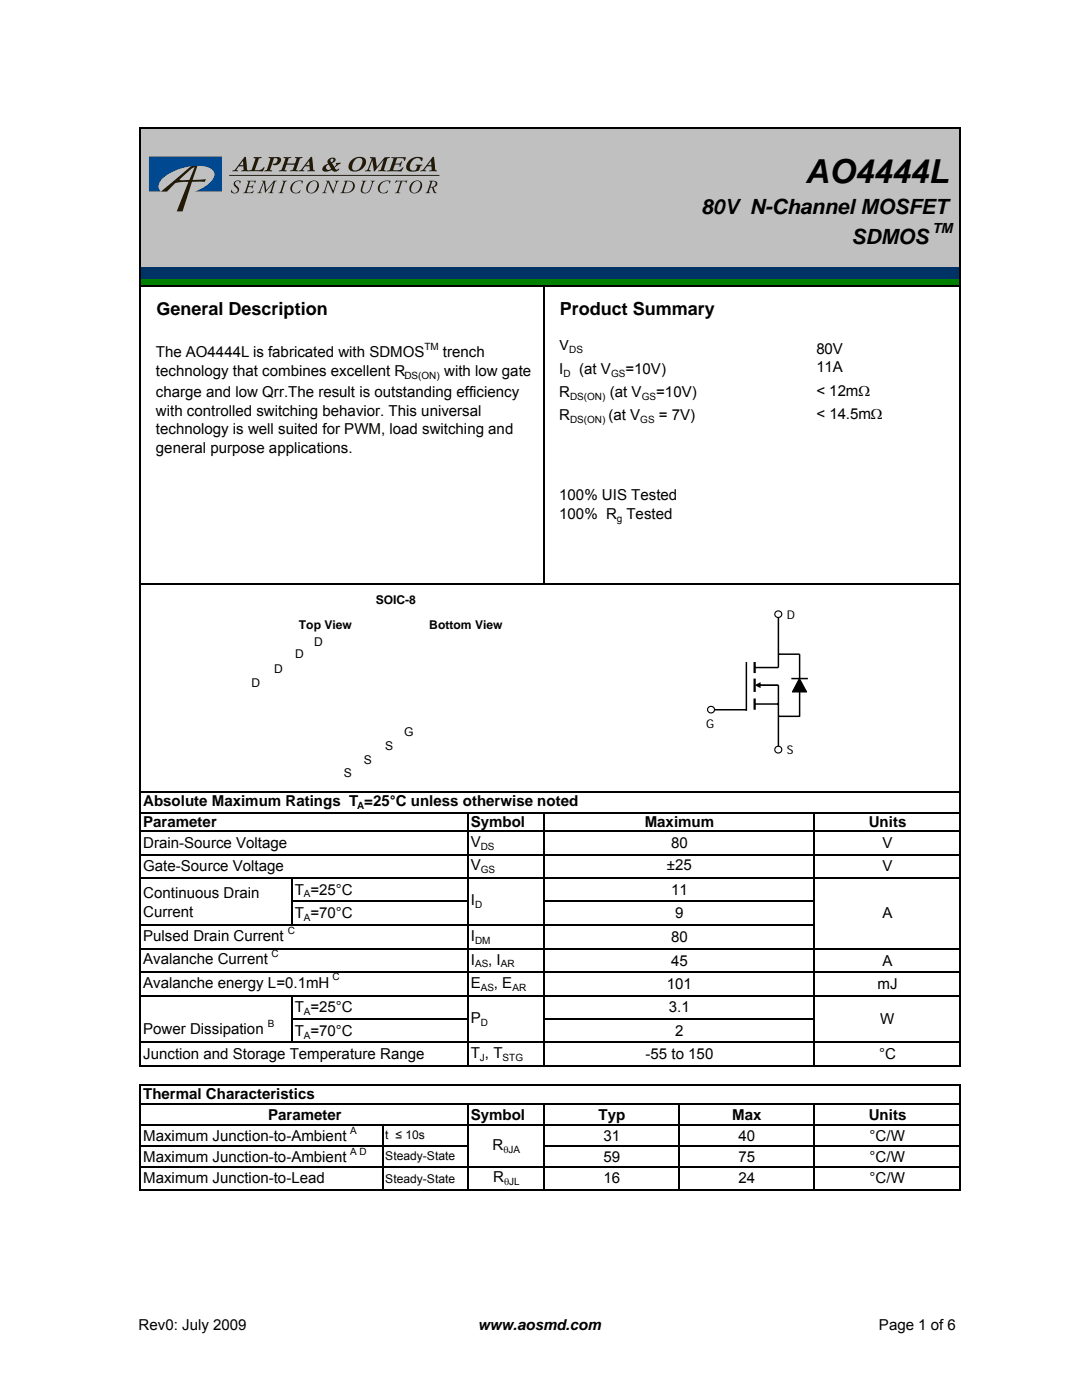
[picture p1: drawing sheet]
<svg xmlns="http://www.w3.org/2000/svg" width="216mm" height="279mm" viewBox="0 0 216 279" stroke-linecap="round" stroke-linejoin="round" font-family="sans-serif">
<path d="M28 25.5h163.6v27.9h-163.6z" fill="#c0c0c0"/>
<path d="M28 53.4h163.6v2.4h-163.6z" fill="#003365"/>
<path d="M28 55.8h163.6v1.4h-163.6z" fill="#008000"/>
<g fill="#fff">
<path d="M108.5 179.9h53.8v4.7h-53.8z"/>
<path d="M108.5 189.4h53.8v4.7h-53.8z"/>
<path d="M108.5 194.1h53.8v4.7h-53.8z"/>
</g>
<g fill="none" stroke="#000" stroke-width=".3">
<path d="M28 25.4v187.5M28.2 25.5h163.5M191.6 25.7v187.2M28.2 57.1h163.5M108.5 57.3v59.4M28.2 116.5h163.5M148.9 132.1v9.8M155.3 123v10.2h-4.7M155.3 136.7v12.4M155.3 130.6h4.3v4.8M157.9 135.4h3.3M159.6 138.1v4.9h-4.3"/>
<path d="M28.2 158h163.5M142.6 141.6h6.3M150.6 140.5h4.7M28.2 162.2h163.5M28.2 165.9h163.5M28.2 170.6h163.5M28.2 175.2h163.5M58.2 175.4v9.3M58.4 179.9h35.1M93.4 162.3v50.6M108.5 162.3v50.6M108.6 179.9h53.9"/>
<path d="M162.3 162.3v50.6M28.2 184.6h134.3M28.2 189.4h163.5M28.2 194.1h163.5M28.2 198.7h163.5M58.2 198.9v9.3M28 216.3v21.3M28.2 208h163.5M28.2 212.7h163.5M28.2 216.5h163.5M58.4 203.4h35.1M108.6 203.4h53.9"/>
<path d="M191.6 216.6v21M28.2 228.6h65.3M28.2 220.2h163.5M28.2 224.4h163.5M28.2 232.8h163.5M28.2 237.5h163.5M76.4 224.6v13M93.4 220.4v17.2M108.5 220.4v17.2M108.6 228.6h83.1M135.4 220.4v17.2M162.3 220.4v17.2"/>
</g>
<path d="M150.6 132.1v2.2M150.6 135.4v2.7M150.6 139.4v2.2" fill="none" stroke="#000" stroke-width=".45"/>
<path d="M151.5 136.6h3.8v.3h-3.8zM150.6 136.7l1.2-.6v1.2z" fill="#000"/>
<path d="M159.5 135.4l1.5 2.7h-2.9z" fill="#000"/>
<path d="M159.5 135.4l1.5 2.7h-2.9z" fill="none" stroke="#000" stroke-width=".22"/>
<circle cx="155.3" cy="122.6" r=".67" fill="#fff"/>
<circle cx="155.3" cy="122.6" r=".67" fill="none" stroke="#000" stroke-width=".22"/>
<circle cx="141.9" cy="141.6" r=".67" fill="#fff"/>
<circle cx="141.9" cy="141.6" r=".67" fill="none" stroke="#000" stroke-width=".22"/>
<circle cx="155.3" cy="149.6" r=".69" fill="#fff"/>
<circle cx="155.3" cy="149.6" r=".69" fill="none" stroke="#000" stroke-width=".22"/>
<g fill="#241a04">
<path d="M50.6 31.3l1.6 .1-.1 .1-.4 .1-.9 2.3 .6 .1a1.82 1.82 0 0 0 1.3-.6l-.2 .6a.51 .51 0 0 1-.7 .2h-2.2l.1-.2 .5-.2 .8-2.1-.4-.2z"/>
<path d="M53.6 31.3l1.2 .1a.92 .92 0 0 1 1.3 .6 1.07 1.07 0 0 1-1.7 .8l.1-.1a.72 .72 0 0 0 .7-.3 .72 .72 0 0 0 .1-.8l-.7 .1-.7 2.3h.4v.2h-1.6l.1-.1 .4-.2 .4-1 .4-1.2-.4-.2z"/>
<path d="M56.6 31.4h1.6l-.1 .1-.5 .1-.3 1h1h.6l.3-1-.4-.1 .1-.2h1.5l-.1 .2-.4 .1-.1 .2-.7 2.1 .3 .1v.2l-1.5-.1a.79 .79 0 0 0 .8-.9l.1-.3h-1.6l-.4 1 .4 .1v.2h-1.6l.1-.2 .4-.1 .3-.5 .5-1.8-.3-.1z"/>
<path d="M73.8 31.4h1a.47 .47 0 0 1 .2 .6l.2 1.3 1.1-1.4a1.27 1.27 0 0 1 1.5-.5l-.6 .3-.4 1.6a.4 .4 0 0 0-.1 .7l.3 .1-.1 .1h-1.5l.1-.2a.74 .74 0 0 0 .7-.8l.4-1.3-1.8 2.3h-.2l-.3-2.2-.7 1.8 .4 .2-.1 .2h-1.1l.5-.4 .8-1.8 .1-.4-.4-.1z"/>
<path d="M78.1 31.4h2.9l-.2 .7-.2-.1a.47 .47 0 0 0-.2-.4 .47 .47 0 0 0-.5 0h-.7l-.2 1.1a.85 .85 0 0 0 1.1-.5h.2l-.4 1.1h-.2v-.3a.69 .69 0 0 0-.9-.1l-.3 .9a1.67 1.67 0 0 0 2-.4v.1a.91 .91 0 0 1-1.3 .7h-2.1l.1-.1a.49 .49 0 0 0 .7-.5l.6-2-.4-.1z"/>
<path d="M81.7 32a2.08 2.08 0 0 1 2.7-.4l-.3 .5a.99 .99 0 0 0-.9-.6 .99 .99 0 0 0-.9 .5 1.32 1.32 0 0 0-.2 2 .74 .74 0 0 0 .8-.1 .74 .74 0 0 0 .3-.8l-.3-.1 .1-.1h1.3l-.1 .1a1 1 0 0 0-.6 1l-.7 .2a1.34 1.34 0 0 1-1.9-.8l.2-.8z"/>
<path d="M46.9 36.2l.6-.2 .6 .2-.2 .4-.2-.4h-.6a.68 .68 0 0 0 .4 1.1 .82 .82 0 0 1-.2 1.2 .82 .82 0 0 1-1.2-.3l.1-.3a.58 .58 0 0 0 .9 .5 .58 .58 0 0 0-.1-1 .72 .72 0 0 1-.1-1.2z"/>
<path d="M49.3 36.1h1.8l-.2 .5-.2-.4h-.8l-.3 .9a.73 .73 0 0 0 1-.2l-.3 .8a.46 .46 0 0 0-.3-.4 .46 .46 0 0 0-.5 .1l-.2 .9a1.26 1.26 0 0 0 1.3-.2v.1a.8 .8 0 0 1-1 .3h-1.1l.3-.1 .2-.4 .5-1.6z"/>
<path d="M52.2 36.1h.7l.2 1.9 1.1-1.4a.74 .74 0 0 1 1.1-.5l-.4 .2-.5 1.6-.1 .4 .3 .3-1.1-.1 .4-.2 .6-1.8-1.6 2-.2-2-.7 1.7 .2 .4h-.9l.1-.1a3.2 3.2 0 0 0 1.1-2v-.3z"/>
<path d="M56.3 36.1h1l-.4 .2-.6 1.7v.4l.2 .2h-.9l.3-.3 .6-1.7 .1-.4z"/>
<path d="M58.5 36.5l.6-.4 .7-.1 .7 .1-.3 .6v-.3a1.25 1.25 0 0 0-1.9 .9 .88 .88 0 0 0 .5 1.1 .88 .88 0 0 0 1.2-.4 .99 .99 0 0 1-1.6 .5 1.2 1.2 0 0 1 .1-2z"/>
<path d="M65.1 36.1h.6l.8 1.9 .6-1.7-.3-.2h.9l-.4 .3-.8 2.2-1-2.2-.6 1.9 .2 .3-.9-.1 .4-.2 .3-.6 .4-1.4z"/>
<path d="M72.2 36.1h1l-.4 .2-.4 1.2-.1 .7a.92 .92 0 0 0 1 .2 .92 .92 0 0 0 .6-.9l.3-1.2-.3-.2h.9a.82 .82 0 0 0-.6 .9l-.2 .6a1.18 1.18 0 0 1-.8 .9 1.18 1.18 0 0 1-1.2-.3l.1-.7 .3-1.1z"/>
<path d="M76 36.5l.6-.4 .7-.1 .6 .1-.2 .6v-.3a1.25 1.25 0 0 0-1.9 .9 .88 .88 0 0 0 .5 1.1 .88 .88 0 0 0 1.1-.4h.1a.99 .99 0 0 1-1.6 .5 1.2 1.2 0 0 1 .1-2z"/>
<path d="M79.1 36h2.2l-.3 .6-.1-.4h-.7l-.6 2.1 .2 .3h-1l.4-.3 .7-1.9-.1-.2a.97 .97 0 0 0-1 .3z"/>
<path d="M48.8 31.3h.3l.2 2.1a.43 .43 0 0 0 .3 .6v.2h-1.5v-.2l.5-.1v-.7h-.9l-.5 .7 .3 .1v.2h-1.2l.6-.4zM48.5 32.1l-.7 .9h.7z"/>
<path d="M62 31.3h.3l.2 2.1a.43 .43 0 0 0 .4 .6l-.1 .2h-1.5v-.2l.5-.1v-.7h-.9l-.5 .7 .3 .1v.2h-1.2l.6-.4zM61.7 32.1l-.7 .9h.7z"/>
<path d="M65.5 31.8l.6-.3a.54 .54 0 0 1 .9 .3 .54 .54 0 0 1-.6 .7h-.2l.5 .8a.42 .42 0 0 0 .4-.6v-.2h.9l-1.2 1a.53 .53 0 0 0 .9 .2 .85 .85 0 0 1-1.5 .2 1.37 1.37 0 0 1-1.9 0 1.33 1.33 0 0 1 1.2-1.2 .6 .6 0 0 1 0-.9zM65.3 33a.52 .52 0 0 0-.1 .8 .52 .52 0 0 0 .8-.2l-.4-.8zM66 31.8a.3 .3 0 0 0 .1 .5 .3 .3 0 0 0 .4-.3 .29 .29 0 0 0-.1-.4 .29 .29 0 0 0-.4 .2z"/>
<path d="M70.2 31.9l.7-.4a1.46 1.46 0 0 1 2.1 .7 2.11 2.11 0 0 1-3.3 1.6 1.54 1.54 0 0 1 .5-1.9zM70.9 31.8a1.76 1.76 0 0 0-.4 2.1 1.41 1.41 0 0 0 1.8-1.3 .76 .76 0 0 0-.3-1.1 .76 .76 0 0 0-1.1 .3z"/>
<path d="M86.3 31.3h.3l.2 2.1a.43 .43 0 0 0 .4 .6l-.1 .2h-1.5l.1-.2 .4-.1v-.7h-.9l-.5 .7 .4 .1-.1 .2h-1.1l.6-.4zM86 32.1l-.6 .9h.7z"/>
<path d="M61.7 36.4a1.13 1.13 0 0 1 1.7-.1 1.13 1.13 0 0 1-.1 1.7 1.27 1.27 0 0 1-2.2 0 1.59 1.59 0 0 1 .6-1.6zM62.1 36.4a1.72 1.72 0 0 0-.5 1.9 .99 .99 0 0 0 1.6-.8 .82 .82 0 0 0 .1-.9 .82 .82 0 0 0-.9-.4z"/>
<path d="M68.6 36.1h.4a1.24 1.24 0 0 1 1.8 1.3 2.35 2.35 0 0 1-2.7 1.1h-.2l.4-.2 .6-1.8v-.2zM69.3 36.2l-.7 2.1a1.28 1.28 0 0 0 1.5-.3 1.28 1.28 0 0 0 .1-1.6z"/>
<path d="M82.3 36.4a1.13 1.13 0 0 1 1.7-.1 1.13 1.13 0 0 1-.1 1.7 1.27 1.27 0 0 1-2.2 0 1.59 1.59 0 0 1 .6-1.6zM82.7 36.4a1.72 1.72 0 0 0-.5 1.9 .99 .99 0 0 0 1.6-.8 .82 .82 0 0 0 .1-.9 .82 .82 0 0 0-.9-.4z"/>
<path d="M85.7 36.1a1.21 1.21 0 0 1 1.6 .6 .8 .8 0 0 1-.8 .7 1.38 1.38 0 0 0 .6 1.1 .57 .57 0 0 1-.6-.1 .57 .57 0 0 1-.2-.6l-.1-.3-.3-.1-.3 .9 .2 .3-.9-.1 .4-.2 .5-1.7 .1-.4zM86.3 36.2l-.4 1.1a.68 .68 0 0 0 .8-.2 .68 .68 0 0 0 0-.9z"/>
<path d="M32.1 38.2h1.2l.6-.6a2.55 2.55 0 0 1 2.7-1.3h1l-2.3 5.9h1.1l1.9-5.9h2.5l.3-.6-2.7 .2 1-2.9-1 .1-.4 .1zM35.8 35.8l2.3-2 .7-.4-1 2.5-1.6 .1z"/>
</g>
<path d="M45.7 35h42" fill="none" stroke="#241a04" stroke-width=".2"/>
<path d="M29.7 31.2h14.6v7h-5.4a6.9 6.9 0 0 0 3.8-2.8 1.5 1.5 0 0 0-1.4-2.1 10.5 10.5 0 0 0-9.2 2.7 1.53 1.53 0 0 0 0 2.2h-2.4z" fill="#004990"/>
<text font-size="6.6" x="160.7" y="36.5">AO4444L</text>
<g font-size="4.2">
<text x="139.9" y="42.8">80V N-Channel MOSFET</text>
<text x="169.9" y="48.6">SDMOS</text>
</g>
<g font-size="3.6">
<text x="31.2" y="62.9">General Description</text>
<text x="111.7" y="62.9">Product Summary</text>
</g>
<g font-size="3">
<text x="31.1" y="71.3">The AO4444L is fabricated with SDMOS</text>
<text x="88.4" y="71.3">trench</text>
<text x="111.6" y="69.9">V</text>
<text x="162.9" y="70.7">80V</text>
<text x="31.1" y="75.1">technology that combines excellent R</text>
<text x="88.6" y="75.1">with low gate</text>
<text x="111.6" y="74.6">I</text>
<text x="115.5" y="74.6">(at V</text>
<text x="124.8" y="74.6">=10V)</text>
<text x="162.9" y="74.3">11A</text>
<text x="31.1" y="79.2">charge and low Qrr.The result is outstanding efficiency</text>
<text x="31.1" y="82.9">with controlled switching behavior. This universal</text>
<text x="111.6" y="79.2">R</text>
<text x="111.6" y="83.9">R</text>
<text x="121.4" y="83.9">(at V</text>
<text x="121.7" y="79.2">(at V</text>
<text x="130.9" y="79.2">=10V)</text>
<text x="131.5" y="83.9">= 7V)</text>
<text x="162.9" y="79">&lt; 12mΩ</text>
<text x="162.9" y="83.6">&lt; 14.5mΩ</text>
<text x="31.1" y="86.7">technology is well suited for PWM, load switching and</text>
<text x="31.1" y="90.5">general purpose applications.</text>
<text x="111.6" y="99.7">100% UIS Tested</text>
<text x="111.6" y="103.6">100% R Tested</text>
<text x="28.6" y="161">Absolute Maximum Ratings T =25°C unless otherwise noted</text>
<text x="28.6" y="165.1">Parameter</text>
<text x="93.9" y="165.1">Symbol</text>
<text x="128.7" y="165.1">Maximum</text>
<text x="173.4" y="165.1">Units</text>
<text x="28.6" y="173.9">Gate-Source Voltage</text>
<text x="28.6" y="169.2">Drain-Source Voltage</text>
<text x="93.9" y="173.7">V</text>
<text x="93.9" y="169">V</text>
<text x="133.1" y="173.6">±25</text>
<text x="133.9" y="169.2">80</text>
<text x="176.1" y="169.2">V</text>
<text x="176.1" y="173.9">V</text>
<text x="28.6" y="179.2">Continuous Drain</text>
<text x="58.8" y="178.5">T =25°C</text>
<text x="133.9" y="178.5">11</text>
<text x="28.6" y="182.9">Current</text>
<text x="58.8" y="183.2">T =70°C</text>
<text x="93.9" y="180.6">I</text>
<text x="134.7" y="183.2">9</text>
<text x="176.1" y="183.2">A</text>
<text x="28.6" y="187.8">Pulsed Drain Current</text>
<text x="93.9" y="187.8">I</text>
<text x="133.9" y="188">80</text>
<text x="28.6" y="192.4">Avalanche Current</text>
<text x="28.6" y="197.1">Avalanche energy L=0.1mH</text>
<text x="93.9" y="192.5">I</text>
<text x="93.9" y="197.1">E</text>
<text x="97.4" y="192.5">, I</text>
<text x="98.6" y="197.1">, E</text>
<text x="133.1" y="197.4">101</text>
<text x="133.9" y="192.7">45</text>
<text x="175.1" y="197.4">mJ</text>
<text x="176.1" y="192.7">A</text>
<text x="58.8" y="202">T =25°C</text>
<text x="133.5" y="202">3.1</text>
<text x="28.6" y="206.4">Power Dissipation</text>
<text x="58.8" y="206.7">T =70°C</text>
<text x="93.9" y="204.1">P</text>
<text x="134.7" y="206.7">2</text>
<text x="175.6" y="204.3">W</text>
<text x="28.6" y="211.3">Junction and Storage Temperature Range</text>
<text x="93.9" y="211.1">T , T</text>
<text x="128.8" y="211.3">-55 to 150</text>
<text x="175.4" y="211.3">°C</text>
<text x="28.6" y="219.4">Thermal Characteristics</text>
<text x="28.6" y="227.8">Maximum Junction-to-Ambient</text>
<text x="53.5" y="223.6">Parameter</text>
<text x="93.9" y="223.6">Symbol</text>
<text x="119.4" y="223.6">Typ</text>
<text x="120.4" y="227.8">31</text>
<text x="146.1" y="223.6">Max</text>
<text x="147.4" y="227.8">40</text>
<text x="173.4" y="223.6">Units</text>
<text x="173.5" y="227.8">°C/W</text>
<text x="28.6" y="231.9">Maximum Junction-to-Ambient</text>
<text x="98.3" y="229.5">R</text>
<text x="120.4" y="231.9">59</text>
<text x="147.4" y="231.9">75</text>
<text x="173.5" y="231.9">°C/W</text>
<text x="28.6" y="236.1">Maximum Junction-to-Lead</text>
<text x="98.4" y="235.9">R</text>
<text x="120.4" y="236.1">16</text>
<text x="147.4" y="236.1">24</text>
<text x="173.5" y="236.1">°C/W</text>
<text x="27.7" y="265.4">Rev0: July 2009</text>
<text x="95.3" y="265.4">www.aosmd.com</text>
<text x="175.4" y="265.4">Page 1 of 6</text>
</g>
<text font-size="2.8" x="186.1" y="46.6">TM</text>
<g font-size="2.4">
<text x="59.6" y="125.4">Top View</text>
<text x="75" y="120.6">SOIC-8</text>
<text x="85.7" y="125.4">Bottom View</text>
<text x="157" y="123.4">D</text>
<text x="58.9" y="131.4">D</text>
<text x="62.7" y="128.9">D</text>
<text x="50.2" y="137.2">D</text>
<text x="54.7" y="134.3">D</text>
<text x="76.8" y="149.8">S</text>
<text x="80.6" y="146.9">G</text>
<text x="140.9" y="145.4">G</text>
<text x="68.6" y="155.1">S</text>
<text x="72.6" y="152.4">S</text>
<text x="157" y="150.5">S</text>
<text x="76.9" y="227.4">t ≤ 10s</text>
<text x="76.9" y="231.6">Steady-State</text>
<text x="76.9" y="236">Steady-State</text>
</g>
<g font-size="2">
<text x="84.7" y="69.8">TM</text>
<text x="113.6" y="70.5">DS</text>
<text x="80.7" y="75.6">DS(ON)</text>
<text x="112.4" y="75.2">D</text>
<text x="121.9" y="75.2">GS</text>
<text x="113.7" y="79.8">DS(ON)</text>
<text x="128.1" y="79.8">GS</text>
<text x="113.7" y="84.5">DS(ON)</text>
<text x="127.8" y="84.5">GS</text>
<text x="123.1" y="104.2">g</text>
<text x="71.3" y="161.5">A</text>
<text x="95.9" y="169.6">DS</text>
<text x="60.6" y="179.1">A</text>
<text x="95.9" y="174.2">GS</text>
<text x="60.6" y="183.8">A</text>
<text x="94.8" y="181.2">D</text>
<text x="54.2" y="191">C</text>
<text x="57.4" y="186.3">C</text>
<text x="94.8" y="188.4">DM</text>
<text x="66.3" y="195.6">C</text>
<text x="94.8" y="193.1">AS</text>
<text x="95.9" y="197.7">AS</text>
<text x="99.9" y="193.1">AR</text>
<text x="102.2" y="197.7">AR</text>
<text x="60.6" y="202.6">A</text>
<text x="53.4" y="204.9">B</text>
<text x="60.6" y="207.3">A</text>
<text x="95.9" y="204.7">D</text>
<text x="95.8" y="211.7">J</text>
<text x="100.3" y="211.7">STG</text>
<text x="69.8" y="226.3">A</text>
<text x="69.8" y="230.5">A D</text>
<text x="100.5" y="230.1">θJA</text>
<text x="100.6" y="236.5">θJL</text>
</g>
</svg>
